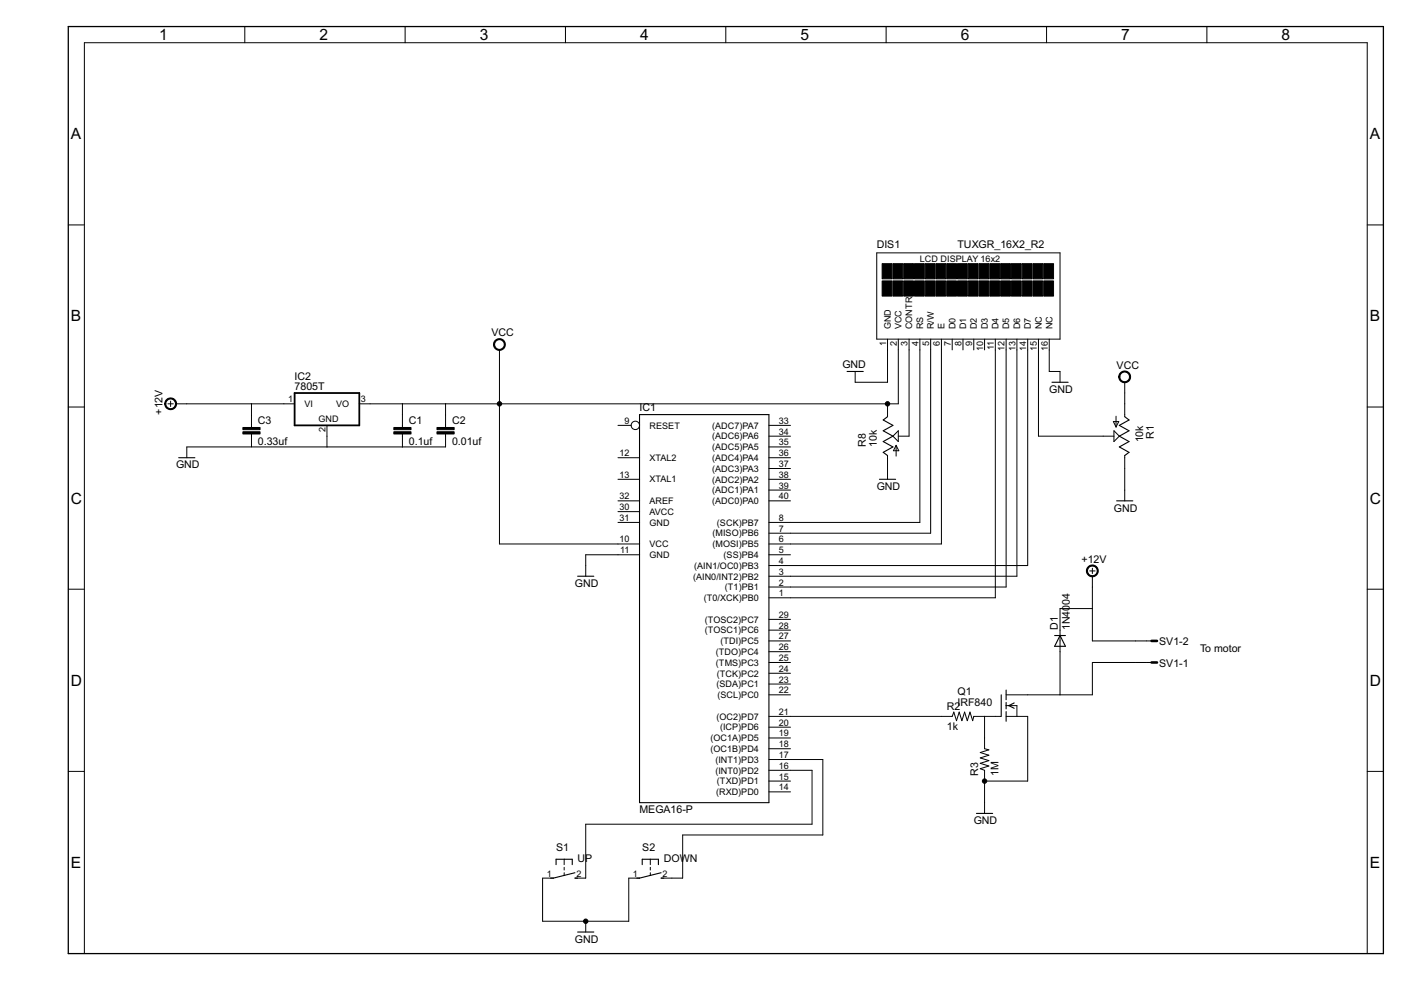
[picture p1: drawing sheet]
<svg xmlns="http://www.w3.org/2000/svg" width="297mm" height="210mm" viewBox="0 0 297 210" stroke-linecap="round" stroke-linejoin="round" font-family="sans-serif">
<g fill="#000" stroke="#000" stroke-width=".21">
<path d="M17.9 9.1v193.1zM51.9 5.6v3.5zM85.9 5.6v3.5zM119.9 5.6v3.5zM153.9 5.6v3.5zM187.9 5.6v3.5zM221.9 5.6v3.5zM255.9 5.6v3.5zM17.9 9.1h272zM14.5 47.7h3.4zM185.9 53.6v18.3zM185.9 53.6h38.8z"/>
<path d="M289.9 47.7h3.4zM105.9 74.2v2.3zM105.9 76.5v9.1zM185.9 71.9h38.8zM188.2 71.9v2.3zM188.2 74.2v6.8zM190.5 71.9v2.3zM192.7 71.9v2.3zM195 71.9v2.3zM197.3 71.9v2.3zM199.6 71.9v2.3zM201.9 71.9v2.3z"/>
<path d="M204.2 71.9v2.3zM206.5 71.9v2.3zM208.7 71.9v2.3zM211 71.9v2.3zM213.3 71.9v2.3zM215.6 71.9v2.3zM217.9 71.9v2.3zM220.2 71.9v2.3zM222.5 71.9v2.3zM222.5 74.2v4.6zM222.5 78.8h2.2zM224.7 53.6v18.3z"/>
<path d="M224.7 78.8v2.2zM14.5 86.3h3.4zM35.6 85.6h1.1zM36.2 85v1.2zM37.3 85.6h2.3zM39.6 94.8v2.2zM53.3 87.9v2.3zM53.3 92.5v2.3zM53.3 92v.5zM53.3 90.2v.4zM39.6 85.6h13.7zM53.3 85.6v2.3z"/>
<path d="M60.2 85.6h2.3zM53.3 85.6h6.9zM69.3 90.2v2.3zM69.3 92.5v2.3zM69.3 94.8h16zM39.6 94.8h29.7zM76.2 85.6h2.3zM78.5 85.6h6.8zM85.3 87.9v2.3zM85.3 92.5v2.3zM85.3 92v.5zM85.3 90.2v.4z"/>
<path d="M85.3 94.8h9.2zM85.3 85.6h9.2zM85.3 85.6v2.3zM94.5 87.9v2.3zM94.5 92.5v2.3zM94.5 92v.5zM94.5 90.2v.4zM94.5 85.6h11.4zM94.5 85.6v2.3zM131 97h4.6zM131 90.2h2.8zM163 90.2h4.6z"/>
<path d="M163 92.5h4.6zM163 94.8h4.6zM163 97h4.6zM163 99.3h4.6zM181.3 78.8v2.2zM188.2 97v2.3zM188.2 85.6v2.3zM188.2 96.6v.4zM188.2 87.9v.4zM188.2 99.3v2.3zM181.3 81h6.9zM188.2 85.6h2.3z"/>
<path d="M105.9 85.6h82.3zM189.3 92.5l1.2-1.2zM190 94.4l-.6 1.2zM190 94.4v2.3zM190 94.4l.6 1.2zM189.3 92.5l1.2 1.1zM190.5 91.3v2.3zM190.5 74.2v11.4zM189.4 95.6h1.2zM190.5 92.5h2.2zM192.7 74.2v18.3zM220.2 92.5h13.7z"/>
<path d="M220.2 74.2v18.3zM233.9 92.5h2.3zM236.1 89.4h1.1zM236.2 91.3l1.1 1.2zM236.2 91.3v2.3zM236.6 88.2v2.3zM236.1 89.4l.5 1.1zM237.2 89.4l-.6 1.1zM236.2 93.6l1.1-1.1zM238.5 81v2.3zM238.5 85.6v2.3zM238.5 97v2.3z"/>
<path d="M238.5 87.9v.4zM238.5 96.6v.4zM238.5 99.3v4.6zM238.5 83.3v2.3zM289.9 86.3h3.4zM105.9 115.3h25.1zM105.9 85.6v29.7zM124.2 119.9v2.3zM124.2 117.6v2.3zM131 110.8h4.6zM131 108.5h4.6zM131 106.2h4.6z"/>
<path d="M131 101.6h4.6zM131 115.3h4.6zM131 117.6h4.6zM124.2 117.6h6.8zM163 101.6h4.6zM163 103.9h4.6zM163 106.2h4.6zM163 110.8h4.6zM163 113.1h4.6zM163 115.3h4.6zM163 117.6h4.6zM163 119.9h4.6z"/>
<path d="M167.6 119.9h50.3zM167.6 110.8h27.4zM195 74.2v36.6zM167.6 113.1h29.7zM197.3 74.2v38.9zM167.6 115.3h32zM199.6 74.2v41.1zM217.9 74.2v45.7zM238.5 103.9v2.3zM14.5 124.9h3.4zM163 122.2h4.6zM163 124.5h4.6z"/>
<path d="M163 126.7h4.6zM163 131.3h4.6zM163 133.6h4.6zM163 135.9h4.6zM163 138.2h4.6zM167.6 126.7h43.4zM167.6 124.5h45.7zM167.6 122.2h48zM211 74.2v52.5zM213.3 74.2v50.3zM215.6 74.2v48zM224.7 135.9v2.3z"/>
<path d="M224.7 133.6v2.3zM224.7 129v4.6zM224.7 129h6.9zM224.7 138.2v9.1zM231 121.1h1.2zM231.6 122.2v2.3zM231.6 120.5v1.1zM231.6 124.5v4.5zM231.6 129v6.9zM231.6 135.9h9.1zM240.7 135.9h2.3zM243 135.9h1.2z"/>
<path d="M289.9 124.9h3.4zM163 140.5h4.6zM163 142.7h4.6zM163 145h4.6zM163 147.3h4.6zM163 158.7h4.6zM163 156.5h4.6zM163 154.2h4.6zM163 151.9h4.6zM167.6 151.9h32zM199.6 151.9h2.3zM202.2 151l-.3 .9z"/>
<path d="M202.2 151l.6 1.8zM203.4 151l-.6 1.8zM203.4 151l.5 1.8zM204.5 151l-.6 1.8zM204.5 151l.6 1.8zM205.7 151l-.6 1.8zM205.7 151l.5 1.8zM206.5 151.9l-.3 .9zM207.8 159.6l1.9-.6zM208.7 151.9h2.3zM206.5 151.9h2.2zM208.7 156.5v2.2z"/>
<path d="M208.7 151.9v4.6zM208.7 158.7l1 .3zM211 151.9h1.2zM213.3 149.6h.6zM213.9 149.6h1.7zM215.6 149.6v2.3zM213.3 147.3h4.6zM213.3 151.9h4.6zM217.9 151.9v13.7zM217.9 147.3h6.8zM224.7 147.3h6.9zM231.6 140.5v6.8z"/>
<path d="M240.7 140.5h2.3zM231.6 140.5h9.1zM243 140.5h1.2zM14.5 163.6h3.4zM124.2 174.8h48zM144.7 177h29.8zM163 167.9h4.6zM163 165.6h4.6zM163 163.3h4.6zM163 161h4.6zM172.2 163.3v11.5zM167.6 163.3h4.6z"/>
<path d="M174.5 161v16zM167.6 161h6.9zM207.8 163l1.9-.6zM207.8 161.8l1.9-.5zM207.8 160.7l1.9-.6zM208.7 163.3v2.3zM207.8 163l.9 .3zM208.7 170.2v2.3zM208.7 165.6v4.6zM207.8 161.8l1.9 .6zM207.8 160.7l1.9 .6zM207.8 159.6l1.9 .5z"/>
<path d="M208.7 165.6h9.2zM289.9 163.6h3.4zM115 186.2h2.3zM115 195.3h9.2zM115 186.2v9.1zM119.6 183.9v.6zM119.6 185v.6zM119.6 182.2v1.1zM121.9 186.2h2.3zM124.2 195.3v2.3zM124.2 195.3h9.1zM124.2 174.8v11.4z"/>
<path d="M133.3 186.2h2.3zM133.3 186.2v9.1zM137.9 183.9v.6zM137.9 185v.6zM137.9 182.2v1.1zM140.2 186.2h2.3zM142.5 186.2h2.2zM144.7 177v9.2zM289.9 9.1v193.1z"/>
<path d="M105 72.2a1.26 1.26 0 0 1 2 .2 1.26 1.26 0 0 1-.8 1.9 1.26 1.26 0 0 1-1.6-1.3h.3a1.03 1.03 0 0 1 1.4-.9 1.03 1.03 0 0 1 .3 1.7 1.03 1.03 0 0 1-1.7-.5v-.3h-.3z" fill-rule="evenodd"/>
<path d="M237.6 79a1.26 1.26 0 0 1 1.9 .3 1.26 1.26 0 0 1-.7 1.8 1.26 1.26 0 0 1-1.6-1.2h.2a1.02 1.02 0 0 1 1.5-.9 1.02 1.02 0 0 1 .2 1.7 1.02 1.02 0 0 1-1.6-.5l-.1-.3h-.2z" fill-rule="evenodd"/>
<path d="M35.3 84.7a1.26 1.26 0 0 1 2 .3 1.26 1.26 0 0 1-.8 1.8 1.26 1.26 0 0 1-1.6-1.2h.3a1.03 1.03 0 0 1 1.5-.9 1.03 1.03 0 0 1 .1 1.8 1.03 1.03 0 0 1-1.6-.6v-.3h-.3z" fill-rule="evenodd"/>
<path d="M230.7 120.2a1.26 1.26 0 0 1 2 .3 1.26 1.26 0 0 1-.8 1.8 1.26 1.26 0 0 1-1.6-1.2h.3a1.03 1.03 0 0 1 1.4-1 1.03 1.03 0 0 1 .3 1.7 1.03 1.03 0 0 1-1.7-.5v-.2h-.3z" fill-rule="evenodd"/>
<circle cx="105.9" cy="85.6" r=".47"/>
<circle cx="188.2" cy="85.6" r=".47"/>
<circle cx="208.7" cy="165.6" r=".47"/>
<circle cx="124.2" cy="195.3" r=".47"/>
</g>
<circle cx="134.7" cy="90.2" r=".89" fill="none" stroke="#000" stroke-width=".21"/>
<g fill="#000" stroke="#000" stroke-width=".23">
<path d="M179.6 78.8h3.4zM37.9 97h3.4zM135.6 87.9h27.4zM163 87.9v82.3zM187.3 95.9l2-1.1zM187.3 93.6l2-1.1zM187.3 91.3l2-1.1zM187.3 89l.9-.7zM187.3 95.9l.9 .7zM187.3 93.6l2 1.2zM187.3 91.3l2 1.2zM187.3 89l2 1.2z"/>
<path d="M223 81h3.5zM237.3 90.2l2.1 1.1zM237.3 92.5l2.1 1.1zM237.3 94.8l2.1 1.1zM238.5 88.3l.9 .7zM237.3 90.2l2.1-1.2zM237.3 92.5l2.1-1.2zM237.3 94.8l2.1-1.2zM238.5 96.6l.9-.7zM186.5 101.6h3.4zM236.7 106.2h3.5zM122.5 122.2h3.4z"/>
<path d="M223.6 134.7h1.1zM223.6 137h2.3zM224.7 134.7l-1.1 2.3zM224.7 134.7h1.2zM224.7 134.7l1.2 2.3zM212.3 147.3v4.6zM213.3 148.9v.7zM213.3 149.6v.7zM213.3 146.3v2.1zM213.3 150.9v2zM213.9 149.6l1.1-.6zM213.9 149.6l1.1 .6z"/>
<path d="M135.6 87.9v82.3zM135.6 170.2h27.4zM207 172.5h3.5zM116.8 186.2h.5zM117.3 186.2l2.3-.6zM117.9 182.2v1.1zM117.9 182.2h1.7zM119.6 185.6l2.3-.6zM121.3 182.2v1.1zM119.6 182.2h1.7zM121.9 186.2h.6zM122.5 197.6h3.4z"/>
<path d="M135 186.2h.6zM135.6 186.2l2.3-.6zM136.2 182.2v1.1zM136.2 182.2h1.7zM137.9 185.6l2.3-.6zM139.6 182.2v1.1zM137.9 182.2h1.7zM140.2 186.2h.5z"/>
</g>
<g fill="#000" stroke="#000" stroke-width=".21">
<path d="M187 55.9h2.1v3.2h-2.1zM187 59.6h2.1v3.2h-2.1zM189.3 55.9h2.1v3.2h-2.1zM189.3 59.6h2.1v3.2h-2.1zM191.6 55.9h2.1v3.2h-2.1zM191.6 59.6h2.1v3.2h-2.1zM193.9 55.9h2.1v3.2h-2.1zM193.9 59.6h2.1v3.2h-2.1zM196.2 55.9h2v3.2h-2zM196.2 59.6h2v3.2h-2zM198.4 55.9h2.1v3.2h-2.1zM198.4 59.6h2.1v3.2h-2.1z"/>
<path d="M200.7 55.9h2.1v3.2h-2.1zM200.7 59.6h2.1v3.2h-2.1zM203 55.9h2.1v3.2h-2.1zM203 59.6h2.1v3.2h-2.1zM205.3 55.9h2.1v3.2h-2.1zM205.3 59.6h2.1v3.2h-2.1zM207.6 55.9h2.1v3.2h-2.1zM207.6 59.6h2.1v3.2h-2.1zM209.9 55.9h2v3.2h-2zM209.9 59.6h2v3.2h-2zM212.2 55.9h2v3.2h-2zM212.2 59.6h2v3.2h-2z"/>
<path d="M214.4 55.9h2.1v3.2h-2.1zM214.4 59.6h2.1v3.2h-2.1zM216.7 55.9h2.1v3.2h-2.1zM216.7 59.6h2.1v3.2h-2.1zM219 55.9h2.1v3.2h-2.1zM219 59.6h2.1v3.2h-2.1zM221.3 55.9h2.1v3.2h-2.1zM221.3 59.6h2.1v3.2h-2.1zM51.5 90.6h3.6v.5h-3.6zM51.5 91.5h3.6v.5h-3.6zM83.5 90.6h3.6v.5h-3.6zM83.5 91.5h3.6v.5h-3.6z"/>
<path d="M92.6 90.6h3.7v.5h-3.7zM92.6 91.5h3.7v.5h-3.7z"/>
</g>
<path d="M62.5 90.2h13.7zM62.5 83.3v6.9zM76.2 83.3v6.9zM62.5 83.3h13.7z" fill="#000" stroke="#000" stroke-width=".38"/>
<path d="M244.2 135.9h1.1zM244.2 140.5h1.1z" fill="#000" stroke="#000" stroke-width=".55"/>
<path d="M14.5 5.6v196.6zM14.5 5.6h278.8zM14.5 202.2h278.8zM293.3 5.6v196.6z" fill="#000" stroke="#000" stroke-width=".28"/>
<g font-size="3.7">
<text x="33.7" y="8.5">1</text>
<text x="67.7" y="8.5">2</text>
<text x="101.7" y="8.5">3</text>
<text x="135.7" y="8.5">4</text>
<text x="169.7" y="8.5">5</text>
<text x="203.7" y="8.5">6</text>
<text x="237.7" y="8.5">7</text>
<text x="271.7" y="8.5">8</text>
<text x="15" y="29.5">A</text>
<text x="290.4" y="29.5">A</text>
<text x="15" y="68.2">B</text>
<text x="290.4" y="68.2">B</text>
<text x="15" y="106.8">C</text>
<text x="290.4" y="106.8">C</text>
<text x="15" y="145.4">D</text>
<text x="290.4" y="145.4">D</text>
<text x="15" y="184">E</text>
<text x="290.4" y="184">E</text>
</g>
<g font-size="2.5">
<text x="185.9" y="52.5">DIS1</text>
<text x="203" y="52.5">TUXGR_16X2_R2</text>
<text x="104.2" y="71.3">VCC</text>
<text x="62.5" y="82.8">7805T</text>
<text x="62.5" y="80.5">IC2</text>
<text x="178.6" y="78.1">GND</text>
<text x="222.5" y="83.3">GND</text>
<text x="236.7" y="78.2">VCC</text>
<text x="34.5" y="87.9" transform="rotate(-90 34.5 87.9)">+12V</text>
<text x="54.7" y="89.8">C3</text>
<text x="86.7" y="89.8">C1</text>
<text x="95.8" y="89.8">C2</text>
<text x="135.6" y="87.2">IC1</text>
<text x="54.7" y="94.4">0.33uf</text>
<text x="86.7" y="94.4">0.1uf</text>
<text x="95.8" y="94.4">0.01uf</text>
<text x="183.6" y="94.8" transform="rotate(-90 183.6 94.8)">R8</text>
<text x="185.9" y="94.8" transform="rotate(-90 185.9 94.8)">10k</text>
<text x="242.3" y="93.8" transform="rotate(-90 242.3 93.8)">10k</text>
<text x="244.6" y="93.1" transform="rotate(-90 244.6 93.1)">R1</text>
<text x="37.3" y="99.3">GND</text>
<text x="185.9" y="103.9">GND</text>
<text x="236.2" y="108.5">GND</text>
<text x="229.3" y="119.3">+12V</text>
<text x="121.9" y="124.5">GND</text>
<text x="224.3" y="133.6" transform="rotate(-90 224.3 133.6)">D1</text>
<text x="226.8" y="133.6" transform="rotate(-90 226.8 133.6)">1N4004</text>
<text x="245.8" y="136.8">SV1-2</text>
<text x="245.8" y="141.4">SV1-1</text>
<text x="254.5" y="138.2">To motor</text>
<text x="203" y="149.6">IRF840</text>
<text x="203" y="147.3">Q1</text>
<text x="200.7" y="154.9">1k</text>
<text x="200.7" y="150.5">R2</text>
<text x="207.4" y="164.5" transform="rotate(-90 207.4 164.5)">R3</text>
<text x="211.7" y="164.5" transform="rotate(-90 211.7 164.5)">1M</text>
<text x="135.6" y="172.5">MEGA16-P</text>
<text x="206.5" y="174.7">GND</text>
<text x="117.9" y="180.5">S1</text>
<text x="122.5" y="182.7">UP</text>
<text x="136.2" y="180.5">S2</text>
<text x="140.7" y="182.7">DOWN</text>
<text x="121.9" y="199.9">GND</text>
</g>
<g font-size="2.1">
<text x="195" y="55.4">LCD DISPLAY 16x2</text>
<text x="188.9" y="69.8" transform="rotate(-90 188.9 69.8)">GND</text>
<text x="191.1" y="69.8" transform="rotate(-90 191.1 69.8)">VCC</text>
<text x="193.4" y="69.8" transform="rotate(-90 193.4 69.8)">CONTR</text>
<text x="195.7" y="69.8" transform="rotate(-90 195.7 69.8)">RS</text>
<text x="198" y="69.8" transform="rotate(-90 198 69.8)">R/W</text>
<text x="200.3" y="69.8" transform="rotate(-90 200.3 69.8)">E</text>
<text x="202.6" y="69.8" transform="rotate(-90 202.6 69.8)">D0</text>
<text x="204.9" y="69.8" transform="rotate(-90 204.9 69.8)">D1</text>
<text x="207.1" y="69.8" transform="rotate(-90 207.1 69.8)">D2</text>
<text x="209.4" y="69.8" transform="rotate(-90 209.4 69.8)">D3</text>
<text x="211.7" y="69.8" transform="rotate(-90 211.7 69.8)">D4</text>
<text x="214" y="69.8" transform="rotate(-90 214 69.8)">D5</text>
<text x="216.3" y="69.8" transform="rotate(-90 216.3 69.8)">D6</text>
<text x="218.6" y="69.8" transform="rotate(-90 218.6 69.8)">D7</text>
<text x="220.9" y="69.8" transform="rotate(-90 220.9 69.8)">NC</text>
<text x="223.1" y="69.8" transform="rotate(-90 223.1 69.8)">NC</text>
<text x="187.9" y="73.3" transform="rotate(-90 187.9 73.3)">1</text>
<text x="190.1" y="73.3" transform="rotate(-90 190.1 73.3)">2</text>
<text x="192.4" y="73.3" transform="rotate(-90 192.4 73.3)">3</text>
<text x="194.7" y="73.3" transform="rotate(-90 194.7 73.3)">4</text>
<text x="197" y="73.3" transform="rotate(-90 197 73.3)">5</text>
<text x="199.3" y="73.3" transform="rotate(-90 199.3 73.3)">6</text>
<text x="201.6" y="73.3" transform="rotate(-90 201.6 73.3)">7</text>
<text x="203.9" y="73.3" transform="rotate(-90 203.9 73.3)">8</text>
<text x="206.1" y="73.3" transform="rotate(-90 206.1 73.3)">9</text>
<text x="208.4" y="74.4" transform="rotate(-90 208.4 74.4)">10</text>
<text x="210.7" y="74.2" transform="rotate(-90 210.7 74.2)">11</text>
<text x="213" y="74.4" transform="rotate(-90 213 74.4)">12</text>
<text x="215.3" y="74.4" transform="rotate(-90 215.3 74.4)">13</text>
<text x="217.6" y="74.4" transform="rotate(-90 217.6 74.4)">14</text>
<text x="219.8" y="74.4" transform="rotate(-90 219.8 74.4)">15</text>
<text x="222.1" y="74.4" transform="rotate(-90 222.1 74.4)">16</text>
<text x="61.1" y="85.3">1</text>
<text x="64.6" y="86.3">VI</text>
<text x="67.5" y="89.5">GND</text>
<text x="71.3" y="86.3">VO</text>
<text x="76.5" y="85.3">3</text>
<text x="132.4" y="89.9">9</text>
<text x="165.1" y="89.9">33</text>
<text x="69" y="91.6" transform="rotate(-90 69 91.6)">2</text>
<text x="137.7" y="90.9">RESET</text>
<text x="151" y="90.9">(ADC7)PA7</text>
<text x="151" y="93.2">(ADC6)PA6</text>
<text x="151" y="95.4">(ADC5)PA5</text>
<text x="165.1" y="92.2">34</text>
<text x="165.1" y="94.4">35</text>
<text x="131.3" y="101.3">13</text>
<text x="131.3" y="96.7">12</text>
<text x="137.7" y="97.7">XTAL2</text>
<text x="151" y="97.7">(ADC4)PA4</text>
<text x="151" y="100">(ADC3)PA3</text>
<text x="165.1" y="96.7">36</text>
<text x="165.1" y="99">37</text>
<text x="165.1" y="101.3">38</text>
<text x="131.3" y="105.9">32</text>
<text x="137.7" y="106.9">AREF</text>
<text x="137.7" y="102.3">XTAL1</text>
<text x="151" y="102.3">(ADC2)PA2</text>
<text x="151" y="104.6">(ADC1)PA1</text>
<text x="151" y="106.9">(ADC0)PA0</text>
<text x="165.1" y="103.6">39</text>
<text x="165.1" y="105.9">40</text>
<text x="131.3" y="110.4">31</text>
<text x="131.3" y="108.2">30</text>
<text x="137.7" y="111.4">GND</text>
<text x="137.7" y="109.2">AVCC</text>
<text x="151.1" y="113.7">(MISO)PB6</text>
<text x="152" y="111.4">(SCK)PB7</text>
<text x="165.1" y="110.4">8</text>
<text x="165.1" y="112.7">7</text>
<text x="131.3" y="115">10</text>
<text x="131.5" y="117.3">11</text>
<text x="137.7" y="116">VCC</text>
<text x="137.7" y="118.3">GND</text>
<text x="151.1" y="116">(MOSI)PB5</text>
<text x="153.4" y="118.3">(SS)PB4</text>
<text x="165.1" y="115">6</text>
<text x="165.1" y="117.3">5</text>
<text x="165.1" y="119.6">4</text>
<text x="147" y="122.9">(AIN0/INT2)PB2</text>
<text x="147.2" y="120.6">(AIN1/OC0)PB3</text>
<text x="153.7" y="125.2">(T1)PB1</text>
<text x="165.1" y="121.9">3</text>
<text x="165.1" y="124.1">2</text>
<text x="149.2" y="127.4">(T0/XCK)PB0</text>
<text x="165.1" y="126.4">1</text>
<text x="165.1" y="131">29</text>
<text x="149.5" y="132">(TOSC2)PC7</text>
<text x="149.5" y="134.3">(TOSC1)PC6</text>
<text x="152.8" y="136.6">(TDI)PC5</text>
<text x="165.1" y="133.3">28</text>
<text x="165.1" y="135.6">27</text>
<text x="165.1" y="137.9">26</text>
<text x="151.8" y="138.9">(TDO)PC4</text>
<text x="151.8" y="141.2">(TMS)PC3</text>
<text x="152" y="143.4">(TCK)PC2</text>
<text x="165.1" y="140.1">25</text>
<text x="165.1" y="142.4">24</text>
<text x="151.9" y="145.7">(SDA)PC1</text>
<text x="152.1" y="148">(SCL)PC0</text>
<text x="165.1" y="144.7">23</text>
<text x="165.1" y="147">22</text>
<text x="151.9" y="152.6">(OC2)PD7</text>
<text x="152.7" y="154.9">(ICP)PD6</text>
<text x="165.1" y="153.9">20</text>
<text x="165.1" y="151.6">21</text>
<text x="150.6" y="159.4">(OC1B)PD4</text>
<text x="150.6" y="157.2">(OC1A)PD5</text>
<text x="151.7" y="161.7">(INT1)PD3</text>
<text x="165.1" y="160.7">17</text>
<text x="165.1" y="158.4">18</text>
<text x="165.1" y="156.1">19</text>
<text x="151.7" y="164">(INT0)PD2</text>
<text x="152" y="166.3">(TXD)PD1</text>
<text x="165.1" y="167.6">14</text>
<text x="165.1" y="165.3">15</text>
<text x="165.1" y="163">16</text>
<text x="151.8" y="168.6">(RXD)PD0</text>
<text x="115.9" y="185.9">1</text>
<text x="122.2" y="185.9">2</text>
<text x="134.2" y="185.9">1</text>
<text x="140.5" y="185.9">2</text>
</g>
</svg>
